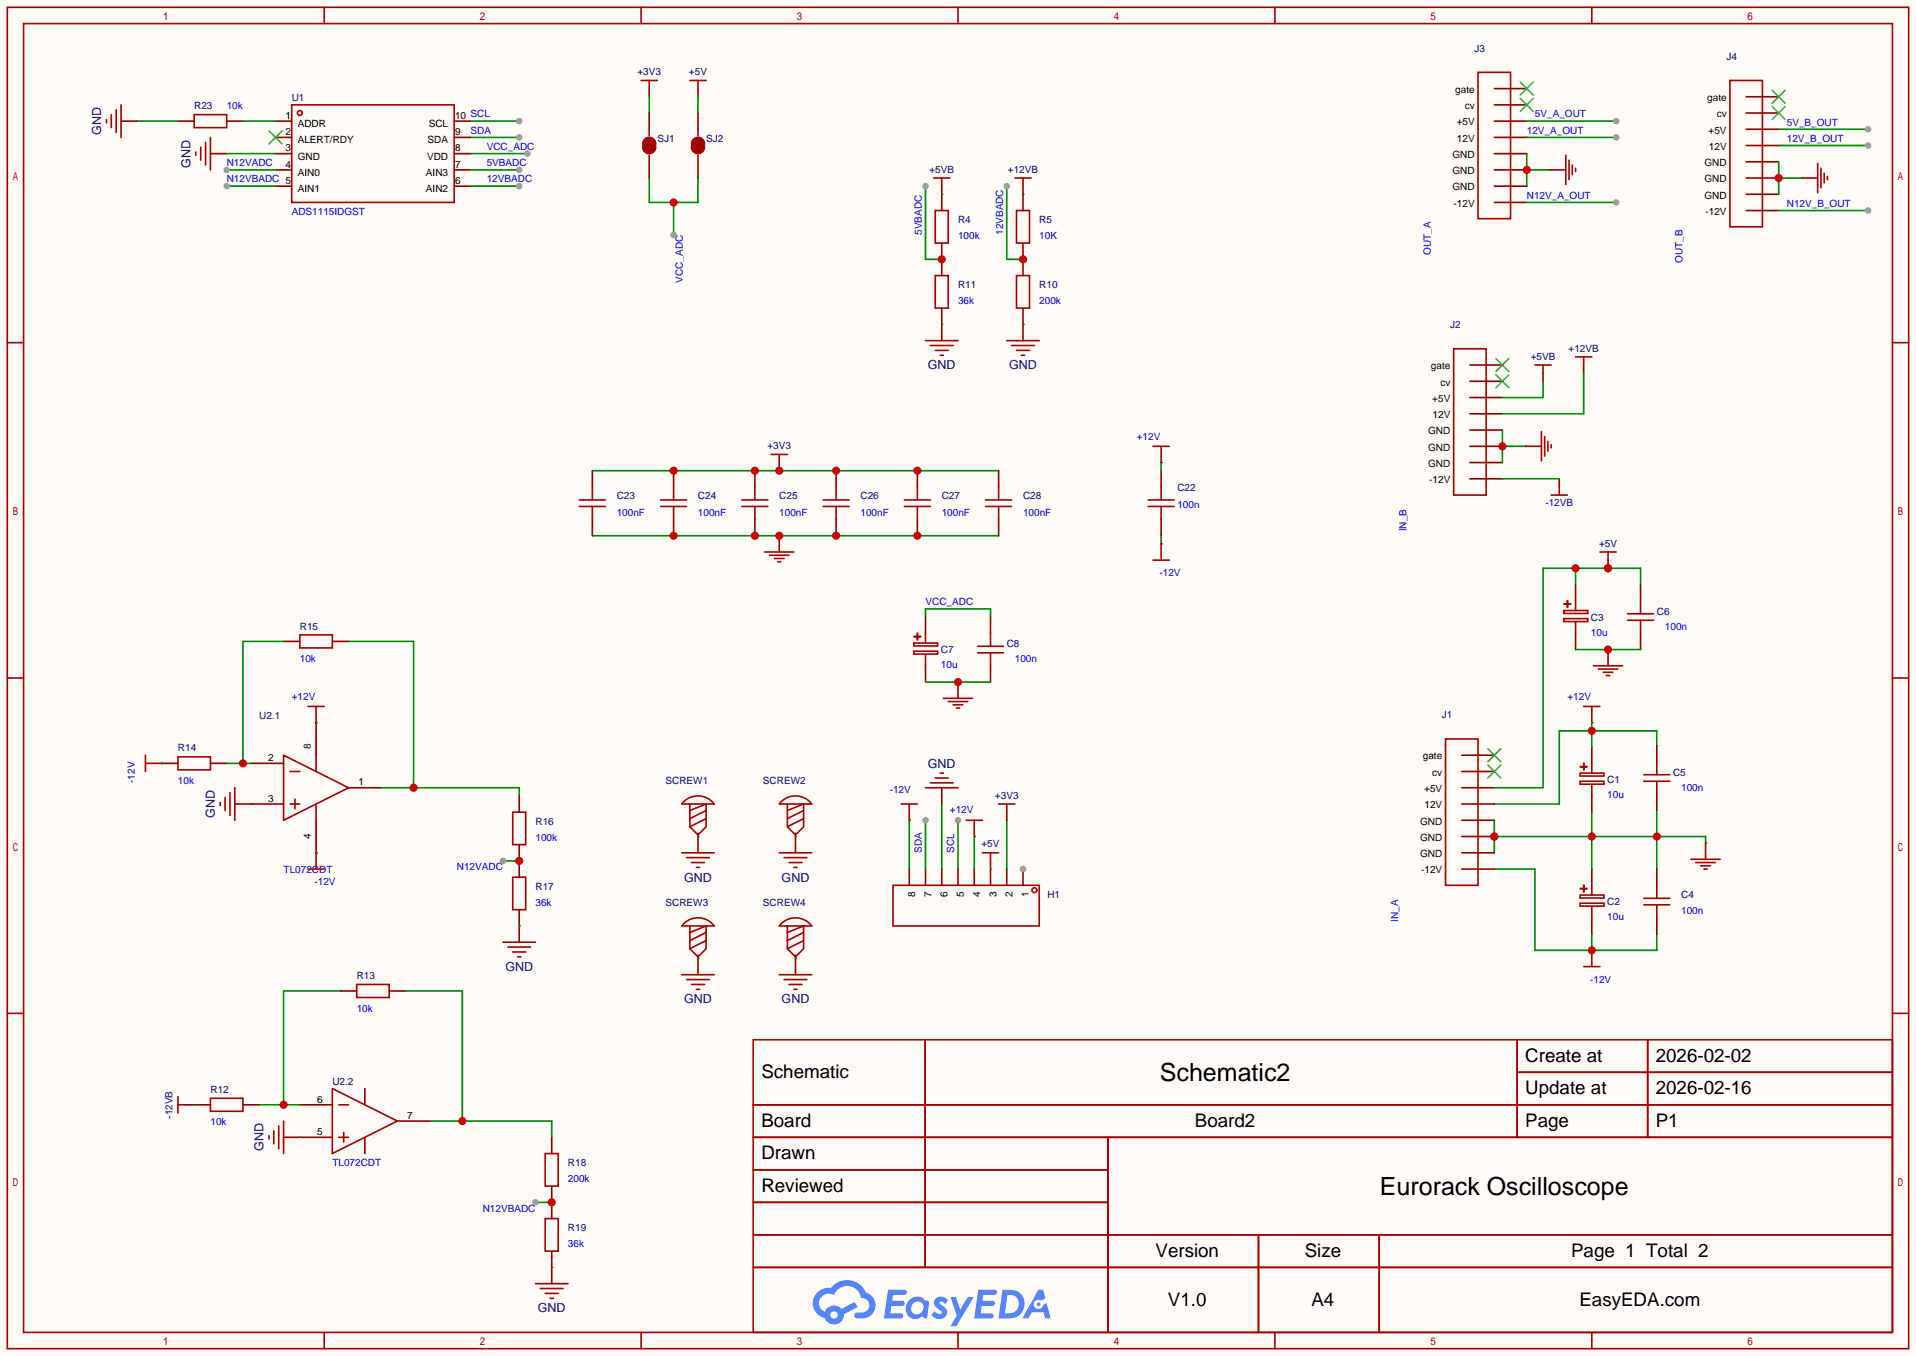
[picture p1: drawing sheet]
<svg xmlns="http://www.w3.org/2000/svg" width="299mm" height="212mm" viewBox="0 0 299 212" stroke-linecap="round" stroke-linejoin="round" font-family="sans-serif">
<path d="M0 0h299.5v211.8h-299.5z" fill="#fffcf7"/>
<g fill="none" stroke="#a10000" stroke-width=".25">
<path d="M1.1 1.1h297.2v209.6h-297.2zM3.7 3.7h292.1v204.5h-292.1zM50.7 1.1v2.6M100.2 1.1v2.6M149.7 1.1v2.6M199.3 1.1v2.6M248.8 1.1v2.6M1.1 53.5h2.6M295.8 53.5h2.5M1.1 105.9h2.6M295.8 105.9h2.5M1.1 158.3h2.6"/>
<path d="M295.8 158.3h2.5M117.7 162.4h178.1v45.8h-178.1zM117.7 172.6h178.1M117.7 177.7h178.1M144.6 162.4v35.6M173.2 177.7v30.5M237.1 162.4v15.3M237.1 167.5h58.7M257.5 162.4v15.3M117.7 182.8h55.5M117.7 192.9h178.1M117.7 187.8h55.5"/>
<path d="M117.7 198h178.1M196.7 192.9v15.3M215.6 192.9v15.3M50.7 208.2v2.5M100.2 208.2v2.5M149.7 208.2v2.5M199.3 208.2v2.5M248.8 208.2v2.5"/>
</g>
<g fill="#5487ff">
<path d="M146.3 202.8a1.3 1.3 0 0 1 1.8 .3l-.4 .6a.54 .54 0 0 0-.9-.2l.1 .1a2.32 2.32 0 0 1 1.1 1.4 1.36 1.36 0 0 1-1.1 1.1 1.36 1.36 0 0 1-1.4-.7l.6-.6a.7 .7 0 0 0 1.1 .3l-.1-.3a1.6 1.6 0 0 1-1.1-1.6z"/>
<path d="M148.6 202.7h.8l.7 1.9 1.2-1.9h.9l-2.7 4.5h-.9l.9-1.7z"/>
<path d="M138.8 201.5h1.6a1.31 1.31 0 0 1 1.3 .2 .4 .4 0 0 1-.4 .6h-1.7l-.2 .9h1.7a.4 .4 0 0 1 .3 .4 .4 .4 0 0 1-.4 .4h-1.7l-.1 1.2h.8a1.23 1.23 0 0 1 1.1 .2 .39 .39 0 0 1-.3 .6h-2.6z"/>
<path d="M152.9 201.5h1.6a1.32 1.32 0 0 1 1.3 .2 .39 .39 0 0 1-.4 .6h-1.7l-.2 .9h1.7a.4 .4 0 0 1 .3 .4 .4 .4 0 0 1-.4 .4h-1.7l-.1 1.2h.8a1.23 1.23 0 0 1 1.1 .2 .39 .39 0 0 1-.3 .6h-2.6z"/>
<path d="M162.3 201.5h.7l.4 1.3-.7 .4a.75 .75 0 0 0-1.1 .3 .75 .75 0 0 0 .5 1 .75 .75 0 0 0 1-.6l.5-.3 .6 2.4h-.8l-.3-1h-1.8l-.6 1h-.9z"/>
<path d="M156.7 201.5l-.6 4.5h1.4a2.27 2.27 0 0 0 2.5-1.7 2.27 2.27 0 0 0-1.3-2.7zM157.5 202.3a1.5 1.5 0 0 1 1.8 1.5 1.5 1.5 0 0 1-2 1.4h-.2z"/>
<path d="M142.1 203.1a1.62 1.62 0 0 0-.4 2.1 1.62 1.62 0 0 0 2.1 .7l.3-.3 .4 .3 .4 .1 .3-2.5-.2-.3h-.1a.57 .57 0 0 1-.6-.4 1.73 1.73 0 0 0-2.2 .3zM142.7 203.6a.96 .96 0 0 1 1.5 0 .96 .96 0 0 1-.2 1.5 .95 .95 0 0 1-1.4-.1 .95 .95 0 0 1 .1-1.4z"/>
<path d="M127.8 201.9a2.37 2.37 0 0 0 1.1 4 1.54 1.54 0 0 0 1.8 1 1.54 1.54 0 0 0 1.2-1.6l2.2-1.1-.5-.8-2.1 1.1a1.57 1.57 0 0 0-2.6 .4 1.5 1.5 0 0 1-.7-2.1 1.5 1.5 0 0 1 2.1-.5 2.23 2.23 0 0 1 2.3-1.4 2.23 2.23 0 0 1 2 1.8 1.16 1.16 0 0 1 1.3 1.1 1.16 1.16 0 0 1-1.1 1.3h-.7a.47 .47 0 0 0-.6 .3 .47 .47 0 0 0 .5 .6 2.23 2.23 0 0 0 2.2-.7 2.23 2.23 0 0 0 .4-2.3 2.16 2.16 0 0 0-1.3-1.1 3.2 3.2 0 0 0-5.4-.7h-.4a2.55 2.55 0 0 0-1.7 .7zM129.8 205.4a.58 .58 0 0 1 1.1 0 .58 .58 0 0 1-1.1 0z"/>
<circle cx="162.3" cy="203.8" r=".28"/>
</g>
<path d="M73.5 21.5h7.7" fill="none" stroke="#008700" stroke-width=".25"/>
<circle cx="81.2" cy="21.5" r=".51" fill="#999"/>
<path d="M73.5 18.9h7.7" fill="none" stroke="#008700" stroke-width=".25"/>
<circle cx="81.2" cy="18.9" r=".51" fill="#999"/>
<path d="M43.1 18.9h2.5M71 18.9h2.5M32.9 24h2.5M43.1 24h2.5M43.1 21.5h2.5M43.1 26.5h2.5M43.1 29.1h2.5M71 24h2.5M71 21.5h2.5M71 26.5h2.5M71 29.1h2.5" fill="none" stroke="#870000" stroke-width=".25"/>
<g fill="none" stroke="#a10000" stroke-width=".25">
<path d="M45.6 16.4h25.4v15.2h-25.4zM30.6 23.7v.6M31.4 23v2M32.1 22.2v3.6M32.9 21.5v5"/>
<circle cx="46.9" cy="17.7" r=".38"/>
</g>
<path d="M42 20.4l2.1 2.1M44.1 20.4l-2.1 2.1" fill="none" stroke="#3c3" stroke-width=".25"/>
<path d="M35.4 24h7.7M73.5 24h8.9" fill="none" stroke="#008700" stroke-width=".25"/>
<circle cx="82.4" cy="24" r=".51" fill="#999"/>
<path d="M73.5 26.5h7.7" fill="none" stroke="#008700" stroke-width=".25"/>
<circle cx="81.2" cy="26.5" r=".51" fill="#999"/>
<path d="M73.5 29.1h7.7" fill="none" stroke="#008700" stroke-width=".25"/>
<circle cx="81.2" cy="29.1" r=".51" fill="#999"/>
<path d="M35.4 26.5h7.7" fill="none" stroke="#008700" stroke-width=".25"/>
<circle cx="35.4" cy="26.5" r=".51" fill="#999"/>
<path d="M35.4 29.1h7.7" fill="none" stroke="#008700" stroke-width=".25"/>
<circle cx="35.4" cy="29.1" r=".51" fill="#999"/>
<path d="M18.9 18.9h2.6M27.8 18.9h2.6M35.4 18.9h2.6M248.8 112.9h.1M248.8 116.7v2.6M248.8 124.3v2.6M248.8 135.8v2.5M266.6 131.7h.1M248.8 148.5h.1M248.8 143.4v2.5" fill="none" stroke="#870000" stroke-width=".25"/>
<g fill="none" stroke="#a10000" stroke-width=".25">
<path d="M16.6 18.7v.5M17.4 17.9v2M18.2 17.1v3.6M18.9 16.4v5.1M30.4 17.9h5v2h-5zM247 119.8h1zM247.5 119.3v1zM247.5 110.4h2.6M248.8 110.4v2.5M248.8 119.3v1.5M247 122h3.7v.5h-3.7zM247 120.8h3.7v.4h-3.7z"/>
<path d="M247 139.8h3.7v.5h-3.7zM247 138.8h1zM247.5 138.3v1zM248.8 122.6v1.7M248.8 138.3v1.5M264.3 134.2h4.6M265 134.7h3.1M265.8 135.3h1.5M266.3 135.8h.5M266.6 131.7v2.5M247 141.1h3.7v.5h-3.7zM247.5 151h2.6"/>
<path d="M248.8 141.6v1.8M248.8 148.5v2.5"/>
</g>
<path d="M21.5 18.9h6.3M38 18.9h5.1M233.6 130.7h33v1M233.6 128.1v5.1M248.8 126.9v8.9M259 126.6v9.2" fill="none" stroke="#008700" stroke-width=".25"/>
<g fill="#c00">
<circle cx="248.8" cy="130.7" r=".63"/>
<circle cx="233.6" cy="130.7" r=".63"/>
<circle cx="259" cy="130.7" r=".63"/>
</g>
<path d="M248.8 112.9v3.8M259 116.5v-2.3h-15.3v11.4h-10.1" fill="none" stroke="#008700" stroke-width=".25"/>
<circle cx="248.8" cy="114.2" r=".63" fill="#c00"/>
<path d="M233.6 135.8h6.3v12.7h19.1v-2.6M248.8 145.9v2.6" fill="none" stroke="#008700" stroke-width=".25"/>
<circle cx="248.8" cy="148.5" r=".63" fill="#c00"/>
<path d="M225.9 115.4h5.1v22.9h-5.1z" fill="none" stroke="#a10000" stroke-width=".25"/>
<path d="M228.5 125.6h5.1M228.5 128.1h5.1M228.5 130.7h5.1" fill="none" stroke="#870000" stroke-width=".25"/>
<circle cx="233.6" cy="130.7" r=".63" fill="#c00"/>
<g fill="none" stroke="#870000" stroke-width=".25">
<path d="M246.3 91.3v2.6M246.3 98.9v2.6M256.4 91.3v2.6M256.4 98.9v2.6M228.5 118h5.1M259 116.5v2.5M228.5 133.2h5.1M228.5 135.8h5.1M228.5 123.1h5.1M228.5 120.5h5.1M259 124.1v2.5M259 135.8v2.5"/>
<path d="M259 143.4v2.5"/>
</g>
<path d="M232.5 119.5l2.1 2M232.5 117l2.1 2M234.6 119.5l-2.1 2M234.6 117l-2.1 2" fill="none" stroke="#3c3" stroke-width=".25"/>
<g fill="none" stroke="#a10000" stroke-width=".25">
<path d="M244.4 96.6h3.8v.5h-3.8zM244.4 95.4h3.8v.4h-3.8zM244.5 94.4h1zM245 93.9v1zM246.3 93.9v1.5M246.3 97.2v1.7M254.4 95.9h4M254.4 96.9h4M256.4 93.9v2M256.4 96.9v2M259 119v2M256.9 121h4.1"/>
<path d="M256.9 122h4.1M259 122v2.1M259 138.3v2M256.9 140.3h4.1M256.9 141.4h4.1M259 141.4v2"/>
</g>
<path d="M246.3 88.8v2.5M256.4 91.3v-2.5h-15.2v34.3h-7.6" fill="none" stroke="#008700" stroke-width=".25"/>
<g fill="#c00">
<circle cx="251.3" cy="88.8" r=".63"/>
<circle cx="246.3" cy="88.8" r=".63"/>
</g>
<path d="M246.3 101.5h10.1" fill="none" stroke="#008700" stroke-width=".25"/>
<path d="M249 104h4.6M249.8 104.5h3.1M250.6 105h1.5M251.1 105.5h.5M251.3 101.5v2.5" fill="none" stroke="#a10000" stroke-width=".25"/>
<path d="M251.3 101.5h.1" fill="none" stroke="#870000" stroke-width=".25"/>
<circle cx="251.3" cy="101.5" r=".63" fill="#c00"/>
<path d="M251.3 87.5v1.3" fill="none" stroke="#870000" stroke-width=".25"/>
<circle cx="251.3" cy="88.8" r=".63" fill="#c00"/>
<g fill="none" stroke="#a10000" stroke-width=".25">
<path d="M227.2 54.5h5.1v22.8h-5.1zM239.9 57h2.5M241.2 57v1.3M246.3 55.8h2.5M247.5 55.8v1.2M238.4 69.7h2.5M240.9 67.4v4.6M241.4 68.2v3M241.9 69v1.5M242.4 77.3h2.6M242.4 69.5v.5M243.7 76.1v1.2"/>
<path d="M250.1 86.2h2.5M251.3 86.2v1.3"/>
</g>
<path d="M229.7 59.6h5.1M229.7 57h5.1M241.2 58.3v1.3M247.5 57v1.3M229.7 64.6h5.1M229.7 67.2h5.1M229.7 69.7h5.1M229.7 72.3h5.1M229.7 74.8h5.1M229.7 62.1h5.1M238.4 69.7h.1M243.7 74.8v1.3" fill="none" stroke="#870000" stroke-width=".25"/>
<path d="M233.8 58.5l2 2.1M233.8 56l2 2M235.8 58.5l-2 2.1M235.8 56l-2 2" fill="none" stroke="#3c3" stroke-width=".25"/>
<path d="M241.2 59.6v2.5h-6.4M247.5 58.3v6.3h-12.7M234.8 74.8h8.9M234.8 67.2v5.1M234.8 69.7h3.6" fill="none" stroke="#008700" stroke-width=".25"/>
<circle cx="234.8" cy="69.7" r=".63" fill="#c00"/>
<path d="M231 11.3h5.1v22.9h-5.1z" fill="none" stroke="#a10000" stroke-width=".25"/>
<path d="M233.6 18.9h5M233.6 16.4h5M233.6 13.8h5M233.6 21.5h5M233.6 24h5M233.6 26.5h5M233.6 29.1h5M233.6 31.6h5" fill="none" stroke="#870000" stroke-width=".25"/>
<path d="M237.6 15.4l2 2M237.6 12.8l2 2.1M239.6 15.4l-2 2M239.6 12.8l-2 2.1" fill="none" stroke="#3c3" stroke-width=".25"/>
<path d="M238.6 18.9h14" fill="none" stroke="#008700" stroke-width=".25"/>
<circle cx="252.6" cy="18.9" r=".51" fill="#999"/>
<path d="M238.6 21.5h14" fill="none" stroke="#008700" stroke-width=".25"/>
<circle cx="252.6" cy="21.5" r=".51" fill="#999"/>
<path d="M238.6 31.6h14" fill="none" stroke="#008700" stroke-width=".25"/>
<circle cx="252.6" cy="31.6" r=".51" fill="#999"/>
<path d="M242.2 26.5h2.5M244.7 24.3v4.5M245.2 25v3.1M245.7 25.8v1.5M246.3 26.3v.5" fill="none" stroke="#a10000" stroke-width=".25"/>
<path d="M242.2 26.5h.1" fill="none" stroke="#870000" stroke-width=".25"/>
<path d="M238.6 24v5.1M238.6 26.5h3.6" fill="none" stroke="#008700" stroke-width=".25"/>
<circle cx="238.6" cy="26.5" r=".63" fill="#c00"/>
<path d="M270.4 12.6h5.1v22.8h-5.1zM281.6 27.8h2.5M284.1 25.5v4.6M284.6 26.3v3M285.1 27.1v1.5M285.6 27.6v.5" fill="none" stroke="#a10000" stroke-width=".25"/>
<path d="M272.9 17.7h5.1M272.9 15.1h5.1M272.9 22.7h5.1M272.9 25.3h5.1M272.9 27.8h5.1M272.9 30.4h5.1M272.9 32.9h5.1M272.9 20.2h5.1M281.6 27.8h.1" fill="none" stroke="#870000" stroke-width=".25"/>
<path d="M277 16.6l2 2.1M277 14.1l2 2M279 16.6l-2 2.1M279 14.1l-2 2" fill="none" stroke="#3c3" stroke-width=".25"/>
<path d="M278 25.3v5.1M278 27.8h3.6" fill="none" stroke="#008700" stroke-width=".25"/>
<circle cx="278" cy="27.8" r=".63" fill="#c00"/>
<path d="M278 20.2h14" fill="none" stroke="#008700" stroke-width=".25"/>
<circle cx="292" cy="20.2" r=".51" fill="#999"/>
<path d="M278 22.7h14" fill="none" stroke="#008700" stroke-width=".25"/>
<circle cx="292" cy="22.7" r=".51" fill="#999"/>
<path d="M278 32.9h14" fill="none" stroke="#008700" stroke-width=".25"/>
<circle cx="292" cy="32.9" r=".51" fill="#999"/>
<path d="M147.2 29.1v3.8M147.2 38v2.5M159.9 29.1v3.8M159.9 38v5.1M159.9 48.1v2.6" fill="none" stroke="#870000" stroke-width=".25"/>
<path d="M145.9 27.8h2.6M146.2 32.9h2v5.1h-2zM147.2 27.8v1.3M158.6 27.8h2.6M158.9 32.9h2v5.1h-2zM159.9 27.8v1.3M158.9 43.1h2v5h-2z" fill="none" stroke="#a10000" stroke-width=".25"/>
<path d="M147.2 30.4h.1M157.4 29.1v11.4h2.5M159.9 30.4h.1" fill="none" stroke="#008700" stroke-width=".25"/>
<circle cx="159.9" cy="40.5" r=".63" fill="#c00"/>
<circle cx="157.4" cy="29.1" r=".51" fill="#999"/>
<path d="M146.2 43.1h2v5h-2z" fill="none" stroke="#a10000" stroke-width=".25"/>
<path d="M147.2 40.5v2.6M147.2 48.1v2.6" fill="none" stroke="#870000" stroke-width=".25"/>
<path d="M144.7 29.1v11.4h2.5" fill="none" stroke="#008700" stroke-width=".25"/>
<circle cx="147.2" cy="40.5" r=".63" fill="#c00"/>
<circle cx="144.7" cy="29.1" r=".51" fill="#999"/>
<g fill="none" stroke="#870000" stroke-width=".25">
<path d="M147.2 50.7v2.5M159.9 50.7v2.5M25.3 119.3h.1M39.2 119.3h5.1M49.4 112.9v5.1M39.2 125.6h5.1M49.4 128.1v5.1M54.5 123.1h5.1M29.1 172.6h3.8M38 172.6h2.5M46.9 172.6h5M46.9 177.7h5"/>
<path d="M62.1 175.1h5.1"/>
</g>
<g fill="none" stroke="#a10000" stroke-width=".25">
<path d="M144.7 53.2h5M145.4 54h3.6M146.2 54.7h2M146.9 55.5h.5M157.4 53.2h5M158.1 54h3.6M158.9 54.7h2M159.6 55.5h.5M22.7 119.3h2.6M22.7 118v2.5M44.3 118l10.2 5.1-10.2 5zM49.4 118v2.5"/>
<path d="M45.3 120.5h1.6M45.3 125.6h1.6M46.1 124.8v1.6M49.4 125.6v2.5M27.8 171.3v2.6M27.8 172.6h1.3M32.9 171.6h5.1v2h-5.1zM51.9 170.1l10.2 5-10.2 5.1zM53 172.6h1.5M53 177.7h1.5M53.7 176.9v1.5M57 170.1v2.5"/>
<path d="M57 177.7v2.5"/>
</g>
<path d="M147.2 50.7h.1M159.9 50.7h.1M53.2 154.8h-8.9v17.8M40.5 172.6h6.4" fill="none" stroke="#008700" stroke-width=".25"/>
<circle cx="44.3" cy="172.6" r=".63" fill="#c00"/>
<path d="M46.9 99.2h5v2h-5zM27.8 118.2h5.1v2.1h-5.1zM55.8 153.8h5v2h-5z" fill="none" stroke="#a10000" stroke-width=".25"/>
<path d="M25.3 119.3h2.5M32.9 119.3h2.5M44.3 100.2h2.6M51.9 100.2h2.6M53.2 154.8h2.6M60.8 154.8h2.6" fill="none" stroke="#870000" stroke-width=".25"/>
<path d="M35.4 119.3h3.8M44.3 100.2h-6.3v19.1" fill="none" stroke="#008700" stroke-width=".25"/>
<circle cx="38" cy="119.3" r=".63" fill="#c00"/>
<path d="M25.3 119.3h.1M49.4 112.9h.1M54.5 100.2h10.1v22.9M49.4 133.2h.1M59.6 123.1h21.6v1.2M30.4 172.6h.1" fill="none" stroke="#008700" stroke-width=".25"/>
<path d="M48.1 110.4h2.6M49.4 110.4v2.5M48.1 135.8h2.6M49.4 133.2v2.6" fill="none" stroke="#a10000" stroke-width=".25"/>
<path d="M49.4 112.9h.1M49.4 133.2h.1" fill="none" stroke="#870000" stroke-width=".25"/>
<circle cx="64.6" cy="123.1" r=".63" fill="#c00"/>
<path d="M63.4 154.8h8.9v20.3M67.2 175.1h19v2.6" fill="none" stroke="#008700" stroke-width=".25"/>
<circle cx="72.3" cy="175.1" r=".63" fill="#c00"/>
<path d="M36.7 125.6h2.5M81.2 124.3v2.6M81.2 132v5M81.2 142.1v2.6M44.3 177.7h2.6" fill="none" stroke="#870000" stroke-width=".25"/>
<path d="M34.4 125.3v.6M35.2 124.6v2M35.9 123.8v3.6M36.7 123.1v5M80.1 126.9h2.1v5.1h-2.1zM80.1 137h2.1v5.1h-2.1zM42 177.4v.5M42.8 176.7v2M43.6 175.9v3.6M44.3 175.1v5.1" fill="none" stroke="#a10000" stroke-width=".25"/>
<path d="M39.2 125.6h.1M78.6 134.5h2.6M46.9 177.7h.1" fill="none" stroke="#008700" stroke-width=".25"/>
<circle cx="81.2" cy="134.5" r=".63" fill="#c00"/>
<circle cx="78.6" cy="134.5" r=".51" fill="#999"/>
<path d="M81.2 144.7v2.5M86.2 177.7v2.5M86.2 185.3v5.1M86.2 195.5v2.5" fill="none" stroke="#870000" stroke-width=".25"/>
<path d="M78.6 147.2h5.1M79.4 148h3.5M80.1 148.7h2.1M80.9 149.5h.5M85.2 180.2h2v5.1h-2zM85.2 190.4h2v5.1h-2z" fill="none" stroke="#a10000" stroke-width=".25"/>
<path d="M81.2 144.7h.1M83.7 187.8h2.5" fill="none" stroke="#008700" stroke-width=".25"/>
<circle cx="86.2" cy="187.8" r=".63" fill="#c00"/>
<circle cx="83.7" cy="187.8" r=".51" fill="#999"/>
<path d="M142.1 128.1h.1M147.2 123.1v2.5M152.3 130.7h.1M154.8 134.5v1.3M159.9 135.8v2.5M86.2 198v2.5" fill="none" stroke="#870000" stroke-width=".25"/>
<g fill="none" stroke="#a10000" stroke-width=".25">
<path d="M139.6 138.3h22.8v6.4h-22.8zM140.8 125.6h2.6M142.1 125.6v2.5M144.7 123.1h5M145.4 122.3h3.6M146.2 121.5h2M146.9 120.8h.5M151 128.1h2.5M152.3 128.1v2.6M153.5 133.2h2.6M154.8 133.2v1.3M83.7 200.5h5.1"/>
<path d="M84.5 201.3h3.5M85.2 202.1h2M86 202.8h.5"/>
<circle cx="161.7" cy="139.1" r=".38"/>
</g>
<path d="M86.2 198h.1" fill="none" stroke="#008700" stroke-width=".25"/>
<circle cx="159.9" cy="135.8" r=".51" fill="#999"/>
<path d="M142.1 135.8v2.5M144.7 135.8v2.5M147.2 135.8v2.5M149.7 135.8v2.5M152.3 135.8v2.5M154.8 135.8v2.5M157.4 135.8v2.5" fill="none" stroke="#870000" stroke-width=".25"/>
<path d="M144.7 128.1v7.7M147.2 125.6v10.2M152.3 130.7v5.1M154.8 135.8h.1" fill="none" stroke="#008700" stroke-width=".25"/>
<circle cx="144.7" cy="128.1" r=".51" fill="#999"/>
<path d="M149.7 128.1v7.7" fill="none" stroke="#008700" stroke-width=".25"/>
<circle cx="149.7" cy="128.1" r=".51" fill="#999"/>
<path d="M101.5 15.1v2.6M109.1 15.1v2.6M101.5 27.8v3.8h7.6v-3.8M105.3 31.6v5.1M181.5 83.7v1.3M109.1 130.7h.1M124.3 130.7h.1M142.1 128.1v7.7M157.4 128.1v7.7M109.1 149.7h.1M124.3 149.7h.1" fill="none" stroke="#008700" stroke-width=".25"/>
<g fill="none" stroke="#a10000" stroke-width=".25">
<path d="M100.2 12.6h2.5M101.5 12.6v1.2M107.8 12.6h2.6M109.1 12.6v1.2M101.5 20.2v1M101.5 24.3v1M109.1 20.2v1M109.1 24.3v1M179.5 78.1h4M179.5 79.1h4M180.2 69.7h2.6M181.5 69.7v2.6"/>
<path d="M181.5 76.1v2M181.5 79.1v2.1M180.2 87.5h2.6M181.5 85v2.5M106.6 133.2h5M107 125.1a3.2 3.2 0 0 1 4.6 .5h-5zM107.3 134h3.6M107.8 125.6v3.6l1.3 1.2 1.3-1.2v-3.6l-2.6 1M108.1 134.7h2M108.8 135.5h.5M110.4 126.6l-2.6 1.3M110.4 127.9l-2.6 1.3"/>
<path d="M121.8 133.2h5.1M122.2 125.1a3.2 3.2 0 0 1 4.7 .5h-5.1zM122.6 134h3.5M123.1 125.6v3.6l1.2 1.2 1.3-1.2v-3.6l-2.5 1M123.3 134.7h2M124.1 135.5h.5M125.6 126.6l-2.5 1.3M125.6 127.9l-2.5 1.3M156.1 125.6h2.5M157.4 125.6v1.3M106.6 152.3h5M107 144.2a3.2 3.2 0 0 1 4.6 .5h-5z"/>
<path d="M107.3 153h3.6M107.8 144.7v3.5l1.3 1.3 1.3-1.3v-3.5l-2.6 1M108.1 153.8h2M108.8 154.6h.5M110.4 145.7l-2.6 1.2M110.4 146.9l-2.6 1.3M121.8 152.3h5.1M122.2 144.2a3.2 3.2 0 0 1 4.7 .5h-5.1zM122.6 153h3.5M123.1 144.7v3.5l1.2 1.3 1.3-1.3v-3.5l-2.5 1M123.3 153.8h2M124.1 154.6h.5"/>
<path d="M125.6 145.7l-2.5 1.2M125.6 146.9l-2.5 1.3"/>
</g>
<g fill="none" stroke="#870000" stroke-width=".25">
<path d="M101.5 13.8v1.3M101.5 17.7v2.5M109.1 13.8v1.3M109.1 17.7v2.5M101.5 25.3v2.5M109.1 25.3v2.5M181.5 72.3h.1M181.5 73.5v2.6M181.5 85h.1M181.5 81.2v2.5M109.1 130.2v3M124.3 130.2v3"/>
<path d="M157.4 126.9v1.2M109.1 149.2v3.1M124.3 149.2v3.1"/>
</g>
<path d="M101 23a.51 .51 0 0 0 .5 .5 .51 .51 0 0 0 .5-.5M101 22.5a.51 .51 0 0 1 .5-.5 .51 .51 0 0 1 .5 .5M108.6 23a.51 .51 0 0 0 .5 .5 .51 .51 0 0 0 .5-.5M108.6 22.5a.51 .51 0 0 1 .5-.5 .51 .51 0 0 1 .5 .5" fill="none" stroke="#a10000" stroke-width="1.3"/>
<circle cx="105.3" cy="31.6" r=".63" fill="#c00"/>
<circle cx="105.3" cy="36.7" r=".51" fill="#999"/>
<g fill="none" stroke="#a10000" stroke-width=".25">
<path d="M142.9 99.4l1 .1zM143.4 98.9v1zM144.7 98.9v1.6M154.8 98.9v2.1M142.8 101.7h3.8v.5h-3.8zM142.8 100.5h3.8v.4h-3.8zM144.7 102.2v1.8M147.4 109.1h4.6M148.2 109.6h3.1M149 110.1h1.5M149.5 110.6h.5M149.7 106.6v2.5"/>
<path d="M152.8 101h4M152.8 102h4M154.8 102v2"/>
</g>
<path d="M144.7 96.4v2.5M154.8 96.4v2.5M144.7 104v2.6M149.7 106.6h.1M154.8 104v2.6" fill="none" stroke="#870000" stroke-width=".25"/>
<path d="M144.7 96.4v-1.3h10.1v1.3M144.7 106.6h10.1" fill="none" stroke="#008700" stroke-width=".25"/>
<circle cx="149.7" cy="106.6" r=".63" fill="#c00"/>
<path d="M92.6 73.5h63.5M92.6 83.7h63.5" fill="none" stroke="#008700" stroke-width=".25"/>
<path d="M119.5 86.2h4.6M120.3 86.7h3M121 87.2h1.6M121.5 87.8h.5M121.8 83.7v2.5" fill="none" stroke="#a10000" stroke-width=".25"/>
<path d="M121.8 83.7h.1" fill="none" stroke="#870000" stroke-width=".25"/>
<circle cx="121.8" cy="83.7" r=".63" fill="#c00"/>
<path d="M121.8 72.3v1.2" fill="none" stroke="#870000" stroke-width=".25"/>
<circle cx="121.8" cy="73.5" r=".63" fill="#c00"/>
<path d="M90.6 78.1h4M90.6 79.1h4M92.6 76.1v2M92.6 79.1v2.1M120.5 71h2.6M121.8 71v1.3" fill="none" stroke="#a10000" stroke-width=".25"/>
<path d="M181.5 72.3v1.2" fill="none" stroke="#008700" stroke-width=".25"/>
<path d="M92.6 73.5v2.6M105.3 73.5v2.6M92.6 81.2v2.5" fill="none" stroke="#870000" stroke-width=".25"/>
<circle cx="105.3" cy="73.5" r=".63" fill="#c00"/>
<path d="M105.3 81.2v2.5" fill="none" stroke="#870000" stroke-width=".25"/>
<circle cx="105.3" cy="83.7" r=".63" fill="#c00"/>
<path d="M103.3 78.1h4M103.3 79.1h4M105.3 76.1v2M105.3 79.1v2.1" fill="none" stroke="#a10000" stroke-width=".25"/>
<path d="M118 73.5v2.6" fill="none" stroke="#870000" stroke-width=".25"/>
<circle cx="118" cy="73.5" r=".63" fill="#c00"/>
<path d="M118 81.2v2.5" fill="none" stroke="#870000" stroke-width=".25"/>
<circle cx="118" cy="83.7" r=".63" fill="#c00"/>
<path d="M116 78.1h4M116 79.1h4M118 76.1v2M118 79.1v2.1" fill="none" stroke="#a10000" stroke-width=".25"/>
<path d="M130.7 73.5v2.6" fill="none" stroke="#870000" stroke-width=".25"/>
<circle cx="130.7" cy="73.5" r=".63" fill="#c00"/>
<path d="M130.7 81.2v2.5" fill="none" stroke="#870000" stroke-width=".25"/>
<circle cx="130.7" cy="83.7" r=".63" fill="#c00"/>
<path d="M128.7 78.1h4M128.7 79.1h4M130.7 76.1v2M130.7 79.1v2.1" fill="none" stroke="#a10000" stroke-width=".25"/>
<path d="M143.4 73.5v2.6" fill="none" stroke="#870000" stroke-width=".25"/>
<circle cx="143.4" cy="73.5" r=".63" fill="#c00"/>
<path d="M143.4 81.2v2.5" fill="none" stroke="#870000" stroke-width=".25"/>
<circle cx="143.4" cy="83.7" r=".63" fill="#c00"/>
<path d="M141.4 78.1h4M141.4 79.1h4M143.4 76.1v2M143.4 79.1v2.1M154.1 78.1h4M154.1 79.1h4M156.1 76.1v2M156.1 79.1v2.1" fill="none" stroke="#a10000" stroke-width=".25"/>
<path d="M156.1 73.5v2.6M156.1 81.2v2.5" fill="none" stroke="#870000" stroke-width=".25"/>
<g font-size="3.9">
<text x="181.3" y="168.9">Schematic2</text>
<text x="215.7" y="186.7">Eurorack Oscilloscope</text>
</g>
<g font-size="2.9">
<text x="238.4" y="165.9">Create at</text>
<text x="258.8" y="165.9">2026-02-02</text>
<text x="119" y="168.4">Schematic</text>
<text x="238.4" y="170.9">Update at</text>
<text x="258.8" y="170.9">2026-02-16</text>
<text x="119" y="176">Board</text>
<text x="186.8" y="176">Board2</text>
<text x="238.4" y="176">Page</text>
<text x="258.8" y="176">P1</text>
<text x="119" y="181.1">Drawn</text>
<text x="119" y="186.2">Reviewed</text>
<text x="180.6" y="196.3">Version</text>
<text x="203.9" y="196.3">Size</text>
<text x="245.6" y="196.3">Page 1 Total 2</text>
<text x="182.6" y="204">V1.0</text>
<text x="205" y="204">A4</text>
<text x="246.9" y="204">EasyEDA.com</text>
</g>
<g font-size="2" fill="#000080">
<text x="15.8" y="21.1" transform="rotate(-90 15.8 21.1)">GND</text>
<text x="29.8" y="26.2" transform="rotate(-90 29.8 26.2)">GND</text>
<text x="145" y="57.7">GND</text>
<text x="157.7" y="57.7">GND</text>
<text x="145" y="119.9">GND</text>
<text x="33.6" y="127.8" transform="rotate(-90 33.6 127.8)">GND</text>
<text x="106.9" y="137.7">GND</text>
<text x="122.2" y="137.7">GND</text>
<text x="79" y="151.7">GND</text>
<text x="106.9" y="156.8">GND</text>
<text x="122.2" y="156.8">GND</text>
<text x="41.2" y="179.8" transform="rotate(-90 41.2 179.8)">GND</text>
<text x="84.1" y="205">GND</text>
</g>
<g font-size="1.6" fill="#000080">
<text x="99.6" y="11.7">+3V3</text>
<text x="107.7" y="11.7">+5V</text>
<text x="230.5" y="8.1">J3</text>
<text x="269.8" y="9.3">J4</text>
<text x="30.4" y="17.1">R23</text>
<text x="45.6" y="15.8">U1</text>
<text x="102.7" y="22.1">SJ1</text>
<text x="110.4" y="22.1">SJ2</text>
<text x="145.3" y="27">+5VB</text>
<text x="157.5" y="27">+12VB</text>
<text x="149.7" y="34.8">R4</text>
<text x="162.4" y="34.8">R5</text>
<text x="149.7" y="45">R11</text>
<text x="162.4" y="45">R10</text>
<text x="226.6" y="51.2">J2</text>
<text x="239.2" y="56.2">+5VB</text>
<text x="245.2" y="54.9">+12VB</text>
<text x="119.9" y="70.2">+3V3</text>
<text x="184" y="76.8">C22</text>
<text x="96.4" y="78">C23</text>
<text x="109.1" y="78">C24</text>
<text x="121.8" y="78">C25</text>
<text x="134.5" y="78">C26</text>
<text x="147.2" y="78">C27</text>
<text x="159.9" y="78">C28</text>
<text x="241.5" y="79">-12VB</text>
<text x="249.9" y="85.4">+5V</text>
<text x="46.9" y="98.3">R15</text>
<text x="157.4" y="101.1">C8</text>
<text x="248.7" y="97">C3</text>
<text x="259" y="96.1">C6</text>
<text x="147.1" y="102">C7</text>
<text x="40.5" y="112.3">U2.1</text>
<text x="225.4" y="112.2">J1</text>
<text x="27.8" y="117.4">R14</text>
<text x="104" y="122.5">SCREW1</text>
<text x="119.3" y="122.5">SCREW2</text>
<text x="155.5" y="124.8">+3V3</text>
<text x="251.2" y="122.4">C1</text>
<text x="261.5" y="121.2">C5</text>
<text x="83.7" y="128.8">R16</text>
<text x="153.4" y="132.4">+5V</text>
<text x="83.7" y="139">R17</text>
<text x="104" y="141.5">SCREW3</text>
<text x="119.3" y="141.5">SCREW4</text>
<text x="163.7" y="140.3">H1</text>
<text x="251.2" y="141.4">C2</text>
<text x="262.8" y="140.3">C4</text>
<text x="55.8" y="153">R13</text>
<text x="32.9" y="170.7">R12</text>
<text x="51.9" y="169.5">U2.2</text>
<text x="27" y="174.8" transform="rotate(-90 27 174.8)">-12VB</text>
<text x="88.8" y="182.2">R18</text>
<text x="88.8" y="192.3">R19</text>
</g>
<g font-size="1.6" fill="#00f">
<text x="35.4" y="17.1">10k</text>
<text x="73.5" y="20.9">SDA</text>
<text x="76.1" y="23.4">VCC_ADC</text>
<text x="238.6" y="20.9">12V_A_OUT</text>
<text x="239.9" y="18.3">5V_A_OUT</text>
<text x="279.3" y="19.6">5V_B_OUT</text>
<text x="279.3" y="22.1">12V_B_OUT</text>
<text x="35.4" y="26">N12VADC</text>
<text x="35.4" y="28.5">N12VBADC 5</text>
<text x="76.1" y="26">5VBADC</text>
<text x="76.1" y="28.5">12VBADC</text>
<text x="45.6" y="33.6">ADS1115IDGST</text>
<text x="238.6" y="31">N12V_A_OUT</text>
<text x="279.3" y="32.3">N12V_B_OUT</text>
<text x="144.1" y="36.7" transform="rotate(-90 144.1 36.7)">5VBADC</text>
<text x="149.7" y="37.4">100k</text>
<text x="156.8" y="36.7" transform="rotate(-90 156.8 36.7)">12VBADC</text>
<text x="162.4" y="37.4">10K</text>
<text x="223.6" y="39.8" transform="rotate(-90 223.6 39.8)">OUT_A</text>
<text x="263" y="41.1" transform="rotate(-90 263 41.1)">OUT_B</text>
<text x="106.7" y="44.2" transform="rotate(-90 106.7 44.2)">VCC_ADC</text>
<text x="149.7" y="47.5">36k</text>
<text x="162.4" y="47.5">200k</text>
<text x="177.7" y="68.7">+12V</text>
<text x="96.4" y="80.6">100nF</text>
<text x="109.1" y="80.6">100nF</text>
<text x="121.8" y="80.6">100nF</text>
<text x="134.5" y="80.6">100nF</text>
<text x="147.2" y="80.6">100nF</text>
<text x="159.9" y="80.6">100nF</text>
<text x="184" y="79.3">100n</text>
<text x="219.8" y="83" transform="rotate(-90 219.8 83)">IN_B</text>
<text x="144.7" y="94.5">VCC_ADC</text>
<text x="181.2" y="90">-12V</text>
<text x="248.7" y="99.3">10u</text>
<text x="260.2" y="98.3">100n</text>
<text x="46.9" y="103.4">10k</text>
<text x="147.1" y="104.4">10u</text>
<text x="158.6" y="103.4">100n</text>
<text x="45.6" y="109.3">+12V</text>
<text x="245" y="109.3">+12V</text>
<text x="21.1" y="122.3" transform="rotate(-90 21.1 122.3)">-12V</text>
<text x="27.8" y="122.5">10k</text>
<text x="139.1" y="123.9">-12V</text>
<text x="251.2" y="124.7">10u</text>
<text x="262.8" y="123.5">100n</text>
<text x="83.7" y="131.4">100k</text>
<text x="148.5" y="127.1">+12V</text>
<text x="44.3" y="136.4">TL072CDT</text>
<text x="71.4" y="135.9">N12VADC</text>
<text x="144.1" y="133.2" transform="rotate(-90 144.1 133.2)">SDA</text>
<text x="149.1" y="133.2" transform="rotate(-90 149.1 133.2)">SCL</text>
<text x="49.1" y="138.3">-12V</text>
<text x="83.7" y="141.5">36k</text>
<text x="218.5" y="144" transform="rotate(-90 218.5 144)">IN_A</text>
<text x="251.2" y="143.7">10u</text>
<text x="262.8" y="142.8">100n</text>
<text x="248.5" y="153.5">-12V</text>
<text x="55.8" y="158">10k</text>
<text x="32.9" y="175.8">10k</text>
<text x="51.9" y="182.2">TL072CDT</text>
<text x="88.8" y="184.7">200k</text>
<text x="75.4" y="189.3">N12VBADC</text>
<text x="88.8" y="194.9">36k</text>
</g>
<g font-size="1.6">
<text x="227.5" y="14.5">gate</text>
<text x="228.9" y="17">cv</text>
<text x="266.8" y="15.8">gate</text>
<text x="44.6" y="18.6">1</text>
<text x="44.6" y="21.1">2</text>
<text x="44.6" y="23.7">3</text>
<text x="46.5" y="19.8">ADDR</text>
<text x="46.5" y="22.4">ALERT/RDY</text>
<text x="66.8" y="22.4">SDA</text>
<text x="67" y="19.8">SCL</text>
<text x="71.1" y="23.7">8</text>
<text x="71.1" y="21.1">9</text>
<text x="71.1" y="18.6">10 SCL</text>
<text x="227.7" y="19.6">+5V</text>
<text x="227.7" y="22.1">12V</text>
<text x="267" y="20.9">+5V</text>
<text x="267.1" y="23.4">12V</text>
<text x="268.3" y="18.3">cv</text>
<text x="44.6" y="26.2">4</text>
<text x="46.5" y="24.9">GND</text>
<text x="46.5" y="27.5">AIN0</text>
<text x="66.6" y="27.5">AIN3</text>
<text x="66.8" y="24.9">VDD</text>
<text x="71.1" y="28.7">6</text>
<text x="71.1" y="26.2">7</text>
<text x="227" y="24.7">GND</text>
<text x="227" y="27.2">GND</text>
<text x="227" y="29.7">GND</text>
<text x="266.4" y="25.9">GND</text>
<text x="266.4" y="28.5">GND</text>
<text x="46.5" y="30">AIN1</text>
<text x="66.6" y="30">AIN2</text>
<text x="227.2" y="32.3">-12V</text>
<text x="266.4" y="31">GND</text>
<text x="266.6" y="33.6">-12V</text>
<text x="223.7" y="57.7">gate</text>
<text x="223.9" y="62.8">+5V</text>
<text x="223.9" y="65.3">12V</text>
<text x="225.1" y="60.2">cv</text>
<text x="223.2" y="67.8">GND</text>
<text x="223.2" y="70.4">GND</text>
<text x="223.2" y="72.9">GND</text>
<text x="223.4" y="75.5">-12V</text>
<text x="41.9" y="118.9">2</text>
<text x="48.6" y="116.9" transform="rotate(-90 48.6 116.9)">8</text>
<text x="222.4" y="118.6">gate</text>
<text x="41.9" y="125.3">3</text>
<text x="56" y="122.7">1</text>
<text x="222.6" y="123.7">+5V</text>
<text x="223.9" y="121.2">cv</text>
<text x="48.6" y="131" transform="rotate(-90 48.6 131)">4</text>
<text x="222" y="128.8">GND</text>
<text x="222" y="131.3">GND</text>
<text x="222.6" y="126.3">12V</text>
<text x="222" y="133.9">GND</text>
<text x="222.1" y="136.4">-12V</text>
<text x="143" y="140.1" transform="rotate(-90 143 140.1)">8</text>
<text x="145.6" y="140.1" transform="rotate(-90 145.6 140.1)">7</text>
<text x="148.1" y="140.1" transform="rotate(-90 148.1 140.1)">6</text>
<text x="150.7" y="140.1" transform="rotate(-90 150.7 140.1)">5</text>
<text x="153.2" y="140.1" transform="rotate(-90 153.2 140.1)">4</text>
<text x="155.7" y="140.1" transform="rotate(-90 155.7 140.1)">3</text>
<text x="158.3" y="140.1" transform="rotate(-90 158.3 140.1)">2</text>
<text x="160.8" y="140.1" transform="rotate(-90 160.8 140.1)">1</text>
<text x="49.6" y="172.2">6</text>
<text x="49.6" y="177.3">5</text>
<text x="63.6" y="174.8">7</text>
</g>
</svg>
